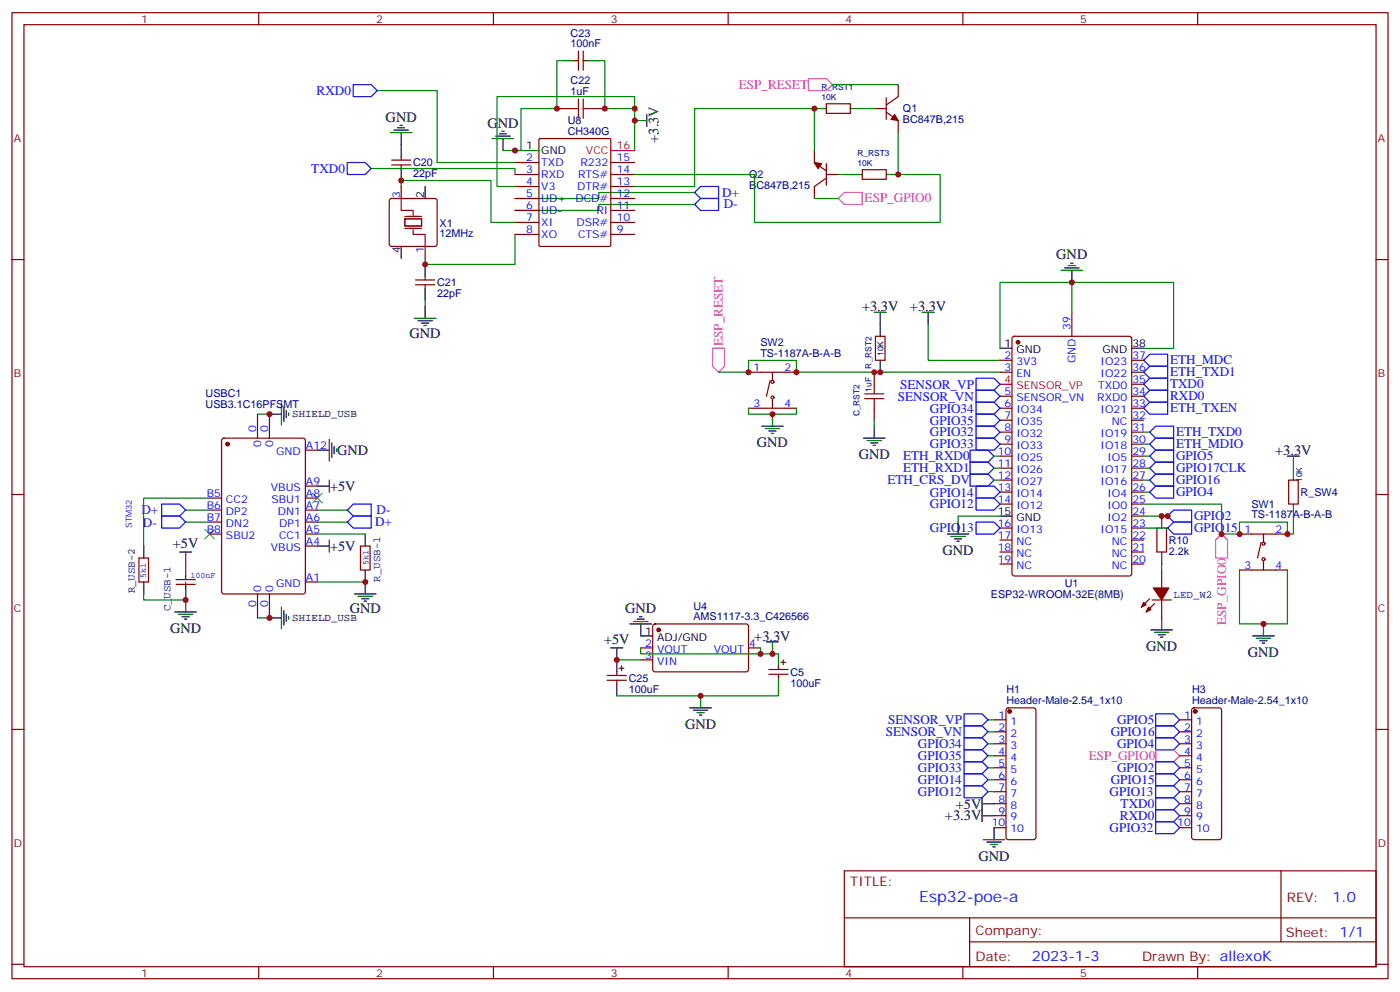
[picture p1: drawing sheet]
<svg xmlns="http://www.w3.org/2000/svg" width="412mm" height="292mm" viewBox="0 0 412 292" stroke-linecap="round" stroke-linejoin="round" font-family="sans-serif">
<g fill="none" stroke="#870000" stroke-width=".35">
<path d="M3.5 3.7h405.4v284.4h-405.4zM7.1 7.3h398.2v277.3h-398.2zM76.2 3.7v3.6M145.3 3.7v3.6M169.3 17.9h1.1M170.4 15v5.7M171.8 15v5.7M171.8 17.9h1.1M214.5 3.7v3.6M283.6 3.7v3.6M352.8 3.7v3.6M164 32h3.6"/>
<path d="M174.6 32h3.6M243.4 30.6h7.1v2.8h-7.1zM257.5 32h3.6M261.1 33l3.5 2.5v3.5M261.1 28.8v6.3M264.6 24.9v3.5l-3.5 2.5M114.9 58.6l.5-.2h12.7l.5 .2 .2 .5v12.7l-.3 .5-.4 .2h-12.7l-.5-.2-.2-.5v-12.7zM115.4 48.5h5.6M115.4 47.1h5.6M118.2 46.1v1M118.2 48.5v1.1M118.2 54.9v3.5"/>
<path d="M151.7 47.8h7M151.7 51.4h7M151.7 54.9h7M151.7 58.4h7M158.8 41l.3-.2h20.5l.3 .2v31.2l-.2 .3h-20.6l-.3-.2zM179.9 47.8h7.1M179.9 51.4h7.1M179.9 54.9h7.1M179.9 58.4h7.1M239.9 44.3v3.5l3.5 2.5M243.4 51.4h3.5M243.4 52.4l-3.5 2.5v3.5"/>
<path d="M243.4 48.2v6.3M254 50h7.1v2.8h-7.1zM3.5 76.4h3.6M125.2 72.5v3.6M151.7 61.9h7M151.7 65.5h7M151.7 69h7M179.9 61.9h7.1M179.9 65.5h7.1M179.9 69h7.1M405.3 76.4h3.6M122.4 83.8h5.7"/>
<path d="M122.4 82.4h5.7M125.2 81.4v1M125.2 83.8v1.1M257.9 99h2.8v7h-2.8zM298.3 99.2l.5-.2h33.9l.6 .4 .1 69.4-.5 .7h-34.1l-.6-.4-.1-69.4zM315.7 91.9v7.1M220.5 109.6h14.1M226.8 112l-1 4.6M227.5 109.6v2.4M227.5 117.7v2.5M257.5 109.6v3.5M294.6 106h3.5"/>
<path d="M294.6 109.6h3.5M294.6 116.6h3.5M333.4 106h3.5M333.4 109.6h3.5M333.4 113.1h3.5M333.4 116.6h3.5M65.5 129.2l.5-.2h23.3l.6 .4 .1 44.7-.5 .7h-23.5l-.7-.4v-44.7zM75.8 121.9v7.1M79.4 121.9v7.1M90 132.5h3.5M220.5 120.2h14.1M257.5 120.2v3.5"/>
<path d="M294.6 120.2h3.5M294.6 123.7h3.5M294.6 127.2h3.5M294.6 130.7h3.5M294.6 134.3h3.5M294.6 137.8h3.5M333.4 120.2h3.5M333.4 123.7h3.5M333.4 127.2h3.5M333.4 130.7h3.5M333.4 134.3h3.5M333.4 137.8h3.5"/>
<path d="M3.5 145.6h3.6M61.7 146.6h3.6M61.7 150.1h3.6M61.7 153.7h3.6M61.7 157.2h3.6M90 146.6h3.5M90 150.1h3.5M90 153.7h3.5M90 157.2h3.5M90 143.1h3.5M294.6 141.3h3.5M294.6 144.9h3.5"/>
<path d="M294.6 148.4h3.5M294.6 155.4h3.5M294.6 159h3.5M333.4 141.3h3.5M333.4 144.9h3.5M333.4 148.4h3.5M333.4 151.9h3.5M333.4 155.4h3.5M333.4 159h3.5M340.8 155.4h2.8v7.1h-2.8zM365.1 157.2h14.1M371.5 159.7l-1.1 4.6"/>
<path d="M372.2 157.2v2.5M379.6 141.3h2.8v7.1h-2.8zM405.3 145.6h3.6M40.9 164.3h2.8v7h-2.8zM51.9 172h5.6M51.9 170.6h5.6M54.7 169.5v1.1M54.7 172v1.1M75.8 174.8v7.1M79.4 174.8v7.1M90 171.3h3.5M90 160.7h3.5"/>
<path d="M106.2 160.7h2.8v7.1h-2.8zM294.6 162.5h3.5M294.6 166h3.5M333.4 162.5h3.5M333.4 166h3.5M338.7 176.2l-2.5 2.5M339.4 176.6h5.6M340.1 177.7l-2.5 2.4M342.2 167.8v5.3M342.2 176.6v5.3M365.1 167.8h14.1M372.2 165.3v2.5"/>
<path d="M178.9 198.8h5.6M181.7 197.8v1M182.4 196.7h1.4M183.1 196v1.4M188.7 190.7h3.6M188.7 194.2h3.6M192.5 183.9l.5-.2h27.1l.4 .7-.1 12.9-.6 .5-27.1-.1-.4-.6v-12.7zM220.5 190.7h3.5M226.5 197.1h5.6M226.5 198.5h5.6M229.3 196v1.1M229.3 198.5v1"/>
<path d="M230 194.9h1.4M230.7 194.2v1.5M3.5 214.7h3.6M178.9 200.2h5.6M181.7 200.2v1.1M292.8 211.9h3.5M292.8 215.4h3.5M292.8 218.9h3.5M296.6 208.6l.4-.2h7.4l.7 .4 .1 37.7-.3 .4-.5 .3h-7.4l-.5-.3-.2-.4v-37.4zM347.5 211.9h3.5M347.5 215.4h3.5M347.5 218.9h3.5"/>
<path d="M351.2 208.6l.5-.2h7.4l.7 .4v37.7l-.2 .4-.5 .3h-7.4l-.5-.3-.2-.4v-37.4zM405.3 214.7h3.6M292.8 222.5h3.5M292.8 226h3.5M292.8 229.5h3.5M292.8 233h3.5M292.8 236.6h3.5M347.5 222.5h3.5M347.5 226h3.5M347.5 229.5h3.5M347.5 233h3.5M347.5 236.6h3.5"/>
<path d="M248.7 256.3h156.6v28.3h-156.6zM292.8 240.1h3.5M292.8 243.6h3.5M347.5 240.1h3.5M347.5 243.6h3.5M377.3 256.4v20.8M248.7 270.2h156.5M285.6 277.2h119.6M285.6 270.2v14.1M3.5 283.8h3.6M76.2 284.6v3.5M145.3 284.6v3.5"/>
<path d="M214.5 284.6v3.5M283.6 284.6v3.5M352.8 284.6v3.5M405.3 283.8h3.6"/>
<circle cx="227.5" cy="112.4" r=".44"/>
<circle cx="227.5" cy="117" r=".44"/>
<circle cx="372.2" cy="160" r=".44"/>
<circle cx="372.2" cy="164.6" r=".44"/>
</g>
<g fill="none" stroke="#000" stroke-width=".35">
<path d="M165.8 17.9h3.5M172.9 17.9h3.5M115 39h6.4M116.1 38.3h4.2M117.1 37.6h2.1M117.8 36.9h.7M118.2 39v7.1M147.1 39.4h2.1M147.8 38.7h.7M187 35.5h3.5M190.5 33.7v3.6M239.9 32h3.5"/>
<path d="M250.5 32h3.5M118.2 49.6v3.5M125.2 54.9v3.5M145 40.8h6.3M146 40.1h4.3M148.2 40.8v3.5M151.7 44.3h7M250.5 51.4h3.5M261.1 51.4h3.5M118.2 72.5v3.6M125.2 77.8v3.6M312.6 79.6h6.3"/>
<path d="M313.6 78.9h4.3M314.7 78.2h2.1M315.4 77.5h.7M315.7 79.6v3.5M122.1 93.7h6.3M123.1 94.4h4.3M124.2 95.1h2.1M124.9 95.8h.7M125.2 84.9v3.5M125.2 90.2v3.5M257.5 91.9h3.6M259.3 91.9v7.1"/>
<path d="M271.6 91.9h3.6M273.4 91.9v3.6M82.9 118.7v6.4M83.6 119.8v4.2M259.3 106v3.6M294.6 102.5h3.5M333.4 102.5h3.5M79.4 121.9h3.5M84.3 120.9v2.1M85 121.6v.7M93.5 132.5h3.5M97 129.3v6.4"/>
<path d="M97.7 130.4v4.2M98.4 131.4v2.2M99.1 132.2v.7M224.4 125.4h6.3M225.4 126.2h4.3M226.5 126.9h2.1M227.2 127.6h.7M227.5 121.9v3.5M254.4 129h6.3M255.4 129.7h4.2M256.5 130.4h2.1M257.2 131.1h.7"/>
<path d="M257.5 125.4v3.6M379.2 134.3h3.6M381 134.3v7M93.5 143.1h3.5M97 141.3v3.6M97 159v3.5M107.6 157.2v3.5M279 157.2h6.4M280.1 157.9h4.2M281.2 158.6h2.1M281.9 159.3h.7M282.2 153.7v3.5"/>
<path d="M294.6 151.9h3.5M342.2 151.9v3.5M381 148.4v3.5M42.3 160.7v3.6M42.3 171.3v3.5M52.9 162.5h3.5M54.7 162.5v7M54.7 173.1v7M82.9 178.7v6.4M83.6 179.8v4.2M93.5 160.7h3.5M104.4 174.8h6.4"/>
<path d="M105.5 175.5h4.2M106.5 176.2h2.2M107.2 177h.7M107.6 167.8v7M342.2 162.5v3.5M51.5 180.1h6.4M52.6 180.8h4.2M53.6 181.5h2.1M54.3 182.2h.7M79.4 181.9h3.5M84.3 180.8v2.2M85 181.5v.7"/>
<path d="M179.9 190.7h3.5M181.7 190.7v7.1M185.6 183.7h6.3M186.6 183h4.3M187.7 182.2h2.1M188.4 181.5h.7M188.7 183.7v3.5h3.6M225.8 188.9h3.5M227.5 188.9v3.6M229.3 192.5v3.5M229.3 199.5v3.6M339 185.4h6.4"/>
<path d="M340.1 186.1h4.2M341.1 186.8h2.2M341.8 187.5h.7M342.2 181.9v3.5M369 187.2h6.4M370.1 187.9h4.2M371.1 188.6h2.1M371.8 189.3h.7M372.2 183.7v3.5M181.7 201.3v3.5M203.2 208.4h6.3M204.3 209.1h4.2"/>
<path d="M205.3 209.8h2.1M206 210.5h.7M206.4 204.8v3.6M289.3 234.8v7.1M289.3 236.6h3.5M289.3 240.1h3.5M289.6 247.2h6.4M290.7 247.9h4.2M291.7 248.6h2.2M292.5 249.3h.7M292.8 243.6v3.6"/>
</g>
<path d="M179.9 44.3h7.1M294.6 113.1h3.5" fill="none" stroke="#f00" stroke-width=".35"/>
<g fill="#870000" stroke="#870000" stroke-width=".35">
<path d="M263.5 33.7l1.1 1.8-2.1-.4z"/>
<path d="M239.9 47.8l2.1 .4-1.1 1.4z"/>
<path d="M338.3 178.7l.7 .7-1.4 .7z"/>
<path d="M336.9 177.3l.7 .7-1.4 .7z"/>
<path d="M339.7 173.1h4.6l-2.1 3.5z"/>
<circle cx="299.9" cy="100.8" r=".53"/>
<circle cx="67" cy="130.7" r=".53"/>
<circle cx="194" cy="185.4" r=".53"/>
<circle cx="352.1" cy="209.4" r=".53"/>
<circle cx="297.4" cy="209.4" r=".53"/>
</g>
<g fill="none" stroke="#008700" stroke-width=".35">
<path d="M165.8 17.9h-1.8v14.1h-10.5v12.3h-5.3M176.4 17.9h1.8v14.1h8.8v12.3M111.1 26.7h17.7v21.1h22.9M187 32v-3.6h-40.6v26.5h5.3M245.2 24.9h19.4M254 32h3.5M264.6 39v12.4h12.3v14.1h-54.7v-14.1h-35.2M109.4 49.6h42.3v1.8M118.2 54.9v-1.8h26.4v12.4h7.1M204.6 56.7h-28.2v1.7h-24.7M239.9 44.3v-12.3h-35.3v22.9h-17.6M239.9 58.4h7"/>
<path d="M246.9 51.4h3.6M151.7 69v8.8h-26.5v-1.7M204.6 60.2h-28.2v1.7h-24.7M125.2 88.4v1.8M273.4 95.5v10.5h21.2M315.7 83.1v8.8M211.7 109.6h8.8v-3.6h14.1v3.6h60M294.6 102.5v-19.4h51.1v19.4h-8.8M75.8 121.9h3.6M220.5 120.2v1.7h14.1v-1.7M257.5 123.7v1.7M292.8 137.8h1.8"/>
<path d="M292.8 134.3h1.8M336.9 137.8h1.8M336.9 127.2h1.8M336.9 134.3h1.8M336.9 130.7h1.8M54.7 150.1h7M54.7 153.7h7M61.7 146.6h-19.4v14.1M93.5 150.1h8.8M93.5 153.7h8.8M93.5 157.2h14.1M292.8 141.3h1.8"/>
<path d="M294.6 151.9h-12.4v1.8M336.9 148.4h22.9v8.8h5.3v-3.5h14.1v3.5h1.8v-5.3M336.9 141.3h1.8M336.9 151.9h7.1M336.9 144.9h1.8M336.9 155.4h7.1M54.7 171.3v5.3h-12.4v-1.8M93.5 171.3h14.1M342.2 166v1.8M365.1 167.8v15.9h14.1v-15.9M75.8 181.9h3.6M181.7 194.2h7"/>
<path d="M188.7 190.7v1.8h35.3M224 190.7v1.8h5.3M229.3 203.1v1.7h-47.6M291 211.9h1.8M291 215.4h1.8M291 218.9h1.8M291 222.5h1.8M291 226h1.8M291 229.5h1.8M291 233h1.8"/>
</g>
<g fill="none" stroke="#00f" stroke-width=".35">
<path d="M104.1 24.9h5.3l1.7 1.8-1.7 1.7h-5.3zM102.3 47.8h5.3l1.8 1.8-1.8 1.8h-5.3zM204.6 56.7l1.8-1.8h5.3v3.5h-5.3zM204.6 60.2l1.8-1.8h5.3v3.5h-5.3zM287.5 111.3h5.3l1.8 1.8-1.8 1.8h-5.3zM287.5 114.9h5.3l1.8 1.7-1.8 1.8h-5.3zM287.5 118.4h5.3l1.8 1.8-1.8 1.7h-5.3zM336.9 116.6l1.8-1.7h5.3v3.5h-5.3zM336.9 113.1l1.8-1.8h5.3v3.6h-5.3zM336.9 106l1.8-1.7h5.3v3.5h-5.3zM338.7 107.8h5.3v3.5h-5.3l-1.8-1.7zM338.7 118.4h5.3v3.5h-5.3l-1.8-1.7z"/>
<path d="M285.8 136h5.2l1.8 1.8-1.8 1.8h-5.2zM285.8 132.5h5.2l1.8 1.8-1.8 1.7h-5.2zM285.8 139.6h5.2l1.8 1.7-1.8 1.8h-5.2zM287.5 121.9h5.3l1.8 1.8-1.8 1.7h-5.3zM287.5 125.4h5.3l1.8 1.8-1.8 1.8h-5.3zM287.5 129h5.3l1.8 1.7-1.8 1.8h-5.3zM338.7 137.8l1.7-1.8h5.3v3.6h-5.3zM338.7 127.2l1.7-1.8h5.3v3.6h-5.3zM338.7 130.7l1.7-1.7h5.3v3.5h-5.3zM338.7 134.3l1.7-1.8h5.3v3.5h-5.3zM47.6 148.4h5.3l1.8 1.7-1.8 1.8h-5.3zM47.6 151.9h5.3l1.8 1.8-1.8 1.7h-5.3z"/>
<path d="M102.3 153.7l1.8-1.8h5.3v3.5h-5.3zM102.3 150.1l1.8-1.7h5.3v3.5h-5.3zM287.5 143.1h5.3l1.8 1.8-1.8 1.7h-5.3zM287.5 146.6h5.3l1.8 1.8-1.8 1.7h-5.3zM287.5 153.7h5.3l1.8 1.7-1.8 1.8h-5.3zM338.7 141.3l1.7-1.7h5.3v3.5h-5.3zM338.7 144.9l1.7-1.8h5.3v3.5h-5.3zM344 155.4l1.7-1.7h5.3v3.5h-5.3zM345.7 150.1h5.3v3.6h-5.3l-1.7-1.8zM284 217.2h5.3l1.7 1.7-1.7 1.8h-5.3zM284 213.6h5.3l1.7 1.8-1.7 1.8h-5.3zM284 210.1h5.3l1.7 1.8-1.7 1.7h-5.3z"/>
<path d="M340.4 210.1h5.3l1.8 1.8-1.8 1.7h-5.3zM340.4 213.6h5.3l1.8 1.8-1.8 1.8h-5.3zM340.4 217.2h5.3l1.8 1.7-1.8 1.8h-5.3zM284 231.3h5.3l1.7 1.7-1.7 1.8h-5.3zM284 227.8h5.3l1.7 1.7-1.7 1.8h-5.3zM284 224.2h5.3l1.7 1.8-1.7 1.8h-5.3zM284 220.7h5.3l1.7 1.8-1.7 1.7h-5.3zM340.4 224.2h5.3l1.8 1.8-1.8 1.8h-5.3zM340.4 227.8h5.3l1.8 1.7-1.8 1.8h-5.3zM340.4 231.3h5.3l1.8 1.7-1.8 1.8h-5.3zM340.4 234.8h5.3l1.8 1.8-1.8 1.7h-5.3zM340.4 238.3h5.3l1.8 1.8-1.8 1.8h-5.3z"/>
<path d="M340.4 241.9h5.3l1.8 1.7-1.8 1.8h-5.3z"/>
</g>
<path d="M167.6 32h2.8M170.4 29.1v5.7M171.8 29.1v5.7M171.8 32h2.8M254.7 115.9h5.6M254.7 117.3h5.6M257.5 113.1v2.8M257.5 117.3v2.9" fill="none" stroke="#a10000" stroke-width=".35"/>
<path d="M118.2 58.4v3.5h3.5v1.5M119.2 64.4h5v2.1h-5zM119.2 67.2h5M119.2 63.7h5M121.7 67.6v1.4h3.5v3.5" fill="none" stroke="#870012" stroke-width=".35"/>
<path d="M60.3 155.8l2.8 2.8M63.1 155.8l-2.8 2.8M92.1 145.2l2.8 2.8M94.9 145.2l-2.8 2.8" fill="none" stroke="#3c3" stroke-width=".35"/>
<path d="M238.1 23.1h5.3l1.8 1.8-1.8 1.8h-5.3zM246.9 58.4l1.8-1.7h5.3v3.5h-5.3zM209.9 102.5h3.5v5.3l-1.7 1.8-1.8-1.8zM359.8 157.2l1.8 1.8v5.3h-3.5v-5.3zM340.4 220.7h5.3l1.8 1.8-1.8 1.7h-5.3z" fill="none" stroke="#c0f" stroke-width=".35"/>
<g fill="#c00">
<circle cx="187" cy="35.5" r=".88"/>
<circle cx="118.2" cy="53.1" r=".88"/>
<circle cx="164" cy="32" r=".88"/>
<circle cx="151.7" cy="44.3" r=".88"/>
<circle cx="187" cy="32" r=".88"/>
<circle cx="125.2" cy="77.8" r=".88"/>
<circle cx="315.7" cy="83.1" r=".88"/>
<circle cx="54.7" cy="176.6" r=".88"/>
<circle cx="79.4" cy="121.9" r=".88"/>
<circle cx="79.4" cy="181.9" r=".88"/>
<circle cx="257.5" cy="109.6" r=".88"/>
<circle cx="178.2" cy="32" r=".88"/>
<circle cx="107.6" cy="171.3" r=".88"/>
<circle cx="259.3" cy="109.6" r=".88"/>
<circle cx="206.4" cy="204.8" r=".88"/>
<circle cx="224" cy="192.5" r=".88"/>
<circle cx="227.5" cy="192.5" r=".88"/>
<circle cx="181.7" cy="194.2" r=".88"/>
<circle cx="359.8" cy="157.2" r=".88"/>
<circle cx="264.6" cy="51.4" r=".88"/>
<circle cx="239.9" cy="32" r=".88"/>
<circle cx="342.2" cy="151.9" r=".88"/>
<circle cx="227.5" cy="121.9" r=".88"/>
<circle cx="234.6" cy="109.6" r=".88"/>
<circle cx="220.5" cy="109.6" r=".88"/>
<circle cx="372.2" cy="183.7" r=".88"/>
<circle cx="379.2" cy="157.2" r=".88"/>
<circle cx="365.1" cy="157.2" r=".88"/>
<circle cx="344" cy="151.9" r=".88"/>
</g>
<text font-size="4.6" fill="#00f" x="270.8" y="265.4">Esp32-poe-a</text>
<g font-size="4.2">
<text x="113.6" y="36">GND</text>
<text x="143.6" y="37.8">GND</text>
<text x="194" y="42" transform="rotate(-90 194 42)">+3.3V</text>
<text x="311.1" y="76.3">GND</text>
<text x="253.9" y="91.6">+3.3V</text>
<text x="268" y="91.6">+3.3V</text>
<text x="120.6" y="99.4">GND</text>
<text x="223" y="131.6">GND</text>
<text x="99.3" y="133.9">GND</text>
<text x="252.9" y="135.1">GND</text>
<text x="375.6" y="133.9">+3.3V</text>
<text x="97.2" y="144.5">+5V</text>
<text x="50.9" y="161.3">+5V</text>
<text x="97.2" y="162.1">+5V</text>
<text x="277.6" y="163.4">GND</text>
<text x="103" y="180.6">GND</text>
<text x="184.1" y="180.3">GND</text>
<text x="50.1" y="186.3">GND</text>
<text x="177.9" y="189.5">+5V</text>
<text x="222.2" y="188.6">+3.3V</text>
<text x="337.6" y="191.6">GND</text>
<text x="367.6" y="193.4">GND</text>
<text x="201.8" y="214.5">GND</text>
<text x="281.6" y="238">+5V</text>
<text x="278.4" y="241.5">+3.3V</text>
<text x="288.2" y="253.3">GND</text>
</g>
<g font-size="4.2" fill="#00f">
<text x="392.5" y="265.6">1.0</text>
<text x="304" y="283">2023-1-3</text>
</g>
<g font-size="3.9" fill="#00f">
<text x="93.3" y="28">RXD0</text>
<text x="91.7" y="51">TXD0</text>
<text x="212.8" y="57.9">D+</text>
<text x="213.2" y="61.3">D-</text>
<text x="344.7" y="107.2">ETH_MDC</text>
<text x="344.7" y="110.7">ETH_TXD1</text>
<text x="264.5" y="117.9">SENSOR_VN</text>
<text x="265.2" y="114.4">SENSOR_VP</text>
<text x="344.7" y="117.8">RXD0</text>
<text x="344.7" y="114.3">TXD0</text>
<text x="273.9" y="121.4">GPIO34</text>
<text x="273.9" y="125">GPIO35</text>
<text x="344.7" y="121.3">ETH_TXEN</text>
<text x="273.9" y="128.5">GPIO32</text>
<text x="346.4" y="128.5">ETH_TXD0</text>
<text x="346.4" y="131.9">ETH_MDIO</text>
<text x="266" y="135.5">ETH_RXD0</text>
<text x="273.9" y="132">GPIO33</text>
<text x="346.4" y="135.5">GPIO5</text>
<text x="261.4" y="142.6">ETH_CRS_DV</text>
<text x="266" y="139.1">ETH_RXD1</text>
<text x="346.4" y="138.9">GPIO17CLK</text>
<text x="346.4" y="142.5">GPIO16</text>
<text x="273.9" y="146.1">GPIO14</text>
<text x="273.9" y="149.7">GPIO12</text>
<text x="346.4" y="146">GPIO4</text>
<text x="41.7" y="151.4">D+</text>
<text x="42.1" y="155">D-</text>
<text x="110.5" y="154.9">D+</text>
<text x="110.9" y="151.4">D-</text>
<text x="351.7" y="153.1">GPIO2</text>
<text x="273.9" y="156.7">GPIO13</text>
<text x="351.7" y="156.6">GPIO15</text>
<text x="261.6" y="213.1">SENSOR_VP</text>
<text x="329.1" y="213.2">GPIO5</text>
<text x="261" y="216.7">SENSOR_VN</text>
<text x="270.4" y="220.2">GPIO34</text>
<text x="327.2" y="216.7">GPIO16</text>
<text x="329.1" y="220.2">GPIO4</text>
<text x="270.4" y="227.3">GPIO33</text>
<text x="270.4" y="223.7">GPIO35</text>
<text x="329.1" y="227.3">GPIO2</text>
<text x="270.4" y="230.8">GPIO14</text>
<text x="327.2" y="230.8">GPIO15</text>
<text x="270.4" y="234.3">GPIO12</text>
<text x="326.8" y="234.3">GPIO13</text>
<text x="330.1" y="237.9">TXD0</text>
<text x="326.8" y="244.9">GPIO32</text>
<text x="329.9" y="241.4">RXD0</text>
</g>
<g font-size="3.9" fill="#c0f">
<text x="217.6" y="26.1">ESP_RESET</text>
<text x="254.7" y="59.5">ESP_GPIO0</text>
<text x="213" y="101.9" transform="rotate(-90 213 101.9)">ESP_RESET</text>
<text x="361.2" y="184" transform="rotate(-90 361.2 184)">ESP_GPIO0</text>
<text x="320.7" y="223.8">ESP_GPIO0</text>
</g>
<g font-size="3.9" fill="#800">
<text x="250.5" y="260.9">TITLE:</text>
<text x="379.1" y="265.6">REV:</text>
<text x="287.4" y="275.1">Company:</text>
<text x="378.7" y="275.7">Sheet: 1/1</text>
<text x="287.4" y="282.8">Date:</text>
<text x="336.4" y="282.9">Drawn By: allexoK</text>
</g>
<g font-size="3.2" fill="#800">
<text x="41.6" y="6.7">1</text>
<text x="110.8" y="6.7">2</text>
<text x="179.9" y="6.7">3</text>
<text x="249.1" y="6.7">4</text>
<text x="318.2" y="6.7">5</text>
<text x="4.1" y="41.8">A</text>
<text x="405.9" y="41.8">A</text>
<text x="4.1" y="111">B</text>
<text x="405.9" y="111">B</text>
<text x="4.1" y="180.1">C</text>
<text x="405.9" y="180.1">C</text>
<text x="4.1" y="249.3">D</text>
<text x="405.9" y="249.3">D</text>
<text x="41.6" y="287.5">1</text>
<text x="110.8" y="287.5">2</text>
<text x="179.9" y="287.5">3</text>
<text x="249.1" y="287.5">4</text>
<text x="318.2" y="287.5">5</text>
</g>
<g font-size="3.2" fill="#000080">
<text x="168.1" y="10.8">C23</text>
<text x="168.1" y="14">100nF</text>
<text x="168.1" y="28.1">1uF</text>
<text x="168.1" y="24.8">C22</text>
<text x="266" y="33.1">Q1</text>
<text x="167.2" y="39.7">CH340G</text>
<text x="167.2" y="36.4">U8</text>
<text x="266" y="36.3">BC847B,215</text>
<text x="121.7" y="52.2">22pF</text>
<text x="121.7" y="49">C20</text>
<text x="220.7" y="52.5">Q2</text>
<text x="220.7" y="55.7">BC847B,215</text>
<text x="129.5" y="69.9">12MHz</text>
<text x="129.5" y="66.7">X1</text>
<text x="128.8" y="87.4">22pF</text>
<text x="128.8" y="84.3">C21</text>
<text x="224" y="101.8">SW2</text>
<text x="224" y="105">TS-1187A-B-A-B</text>
<text x="60.6" y="116.9">USBC1</text>
<text x="60.6" y="120.2">USB3.1C16PFSMT</text>
<text x="368.6" y="149.4">SW1</text>
<text x="383.1" y="146">R_SW4</text>
<text x="368.6" y="152.6">TS-1187A-B-A-B</text>
<text x="344.3" y="160.1">R10</text>
<text x="344.3" y="163.3">2.2k</text>
<text x="112" y="171.2" transform="rotate(-90 112 171.2)">R_USB-1</text>
<text x="313.6" y="172.8">U1</text>
<text x="39.7" y="174.7" transform="rotate(-90 39.7 174.7)">R_USB-2</text>
<text x="50.3" y="180" transform="rotate(-90 50.3 180)">C_USB-1</text>
<text x="204.3" y="179.4">U4</text>
<text x="291.9" y="176">ESP32-WROOM-32E(8MB)</text>
<text x="345.7" y="176">LED_W2</text>
<text x="204.3" y="182.6">AMS1117-3.3_C426566</text>
<text x="185.2" y="203.9">100uF</text>
<text x="185.2" y="200.7">C25</text>
<text x="232.8" y="202.1">100uF</text>
<text x="232.8" y="198.9">C5</text>
<text x="296.5" y="204">H1</text>
<text x="351.1" y="204">H3</text>
<text x="296.5" y="207.2">Header-Male-2.54_1x10</text>
<text x="351.1" y="207.2">Header-Male-2.54_1x10</text>
</g>
<g font-size="3.2">
<text x="155" y="44">1</text>
<text x="159.5" y="45.4">GND</text>
<text x="124.9" y="58.4" transform="rotate(-90 124.9 58.4)">2</text>
<text x="117.8" y="74.5" transform="rotate(-90 117.8 74.5)">4</text>
<text x="295.9" y="102.2">1</text>
<text x="299.4" y="103.9">GND</text>
<text x="324.8" y="103.9">GND</text>
<text x="333.6" y="102.2">38</text>
<text x="86.1" y="122.8">SHIELD_USB</text>
<text x="293.9" y="151.6">15</text>
<text x="299.4" y="153.3">GND</text>
<text x="86.1" y="182.8">SHIELD_USB</text>
<text x="190.1" y="186.8">1</text>
<text x="193.6" y="188.6">ADJ/GND</text>
</g>
<g font-size="3.2" fill="#00f">
<text x="155" y="47.5">2</text>
<text x="181.7" y="47.5">15</text>
<text x="155" y="51">3</text>
<text x="159.5" y="48.9">TXD</text>
<text x="159.5" y="52.4">RXD</text>
<text x="170.3" y="52.4">RTS#</text>
<text x="171" y="48.9">R232</text>
<text x="181.7" y="51">14</text>
<text x="117.8" y="58.4" transform="rotate(-90 117.8 58.4)">3</text>
<text x="155" y="54.5">4</text>
<text x="155" y="58.1">5</text>
<text x="159.5" y="56">V3</text>
<text x="159.5" y="59.5">UD+</text>
<text x="169.5" y="59.5">DCD#</text>
<text x="170" y="56">DTR#</text>
<text x="181.7" y="58.1">12</text>
<text x="181.7" y="54.5">13</text>
<text x="155" y="61.6">6</text>
<text x="155" y="65.1">7</text>
<text x="159.5" y="63">UD-</text>
<text x="175.7" y="63">RI</text>
<text x="181.7" y="65.1">10</text>
<text x="181.7" y="61.6">11</text>
<text x="155" y="68.7">8</text>
<text x="159.5" y="66.5">XI</text>
<text x="159.5" y="70.1">XO</text>
<text x="169.8" y="66.5">DSR#</text>
<text x="170.3" y="70.1">CTS#</text>
<text x="181.7" y="68.7">9</text>
<text x="124.9" y="74.5" transform="rotate(-90 124.9 74.5)">1</text>
<text x="315.4" y="97.2" transform="rotate(-90 315.4 97.2)">39</text>
<text x="295.9" y="105.7">2</text>
<text x="299.4" y="107.5">3V3</text>
<text x="316.8" y="107" transform="rotate(-90 316.8 107)">GND</text>
<text x="324.2" y="107.5">IO23</text>
<text x="333.6" y="105.7">37</text>
<text x="222" y="109.2">1</text>
<text x="231.1" y="109.2">2</text>
<text x="295.9" y="109.2">3</text>
<text x="299.4" y="111">EN</text>
<text x="324.2" y="111">IO22</text>
<text x="333.6" y="109.2">36</text>
<text x="333.6" y="112.7">35</text>
<text x="222" y="119.8">3</text>
<text x="231.1" y="119.8">4</text>
<text x="295.9" y="119.8">6</text>
<text x="295.9" y="116.3">5</text>
<text x="299.4" y="118">SENSOR_VN</text>
<text x="323.2" y="118">RXD0</text>
<text x="323.5" y="114.5">TXD0</text>
<text x="333.6" y="116.3">34</text>
<text x="333.6" y="119.8">33</text>
<text x="295.9" y="123.3">7</text>
<text x="299.4" y="125.1">IO35</text>
<text x="299.4" y="121.6">IO34</text>
<text x="324.2" y="121.6">IO21</text>
<text x="327.5" y="125.1">NC</text>
<text x="333.6" y="123.3">32</text>
<text x="75.5" y="127.2" transform="rotate(-90 75.5 127.2)">0</text>
<text x="76.9" y="131.7" transform="rotate(-90 76.9 131.7)">0</text>
<text x="79" y="127.2" transform="rotate(-90 79 127.2)">0</text>
<text x="80.4" y="131.7" transform="rotate(-90 80.4 131.7)">0</text>
<text x="295.9" y="130.4">9</text>
<text x="295.9" y="126.9">8</text>
<text x="299.4" y="128.6">IO32</text>
<text x="324.2" y="128.6">IO19</text>
<text x="333.6" y="126.9">31</text>
<text x="333.6" y="130.4">30</text>
<text x="81.4" y="133.9">GND</text>
<text x="90.1" y="132.2">A12</text>
<text x="293.9" y="137.4">11</text>
<text x="293.9" y="133.9">10</text>
<text x="299.4" y="135.7">IO25</text>
<text x="299.4" y="132.2">IO33</text>
<text x="324.2" y="132.2">IO18</text>
<text x="326.2" y="135.7">IO5</text>
<text x="333.6" y="133.9">29</text>
<text x="333.6" y="137.4">28</text>
<text x="90.1" y="142.7">A9</text>
<text x="293.9" y="141">12</text>
<text x="299.4" y="142.7">IO27</text>
<text x="299.4" y="139.2">IO26</text>
<text x="324.2" y="139.2">IO17</text>
<text x="324.2" y="142.7">IO16</text>
<text x="333.6" y="141">27</text>
<text x="60.9" y="146.3">B5</text>
<text x="60.9" y="149.8">B6</text>
<text x="66.6" y="148">CC2</text>
<text x="79.8" y="144.5">VBUS</text>
<text x="80" y="148">SBU1</text>
<text x="90.1" y="149.8">A7</text>
<text x="90.1" y="146.3">A8</text>
<text x="293.9" y="148">14</text>
<text x="293.9" y="144.5">13</text>
<text x="299.4" y="149.8">IO12</text>
<text x="299.4" y="146.3">IO14</text>
<text x="326.2" y="146.3">IO4</text>
<text x="326.2" y="149.8">IO0</text>
<text x="333.6" y="144.5">26</text>
<text x="333.6" y="148">25</text>
<text x="60.9" y="153.3">B7</text>
<text x="66.6" y="151.6">DP2</text>
<text x="66.6" y="155.1">DN2</text>
<text x="81.8" y="151.6">DN1</text>
<text x="82.3" y="155.1">DP1</text>
<text x="90.1" y="153.3">A6</text>
<text x="293.9" y="155.1">16</text>
<text x="326.2" y="153.3">IO2</text>
<text x="333.6" y="151.6">24</text>
<text x="333.6" y="155.1">23</text>
<text x="60.9" y="156.8">B8</text>
<text x="66.6" y="158.6">SBU2</text>
<text x="82.2" y="158.6">CC1</text>
<text x="90.1" y="160.4">A4</text>
<text x="90.1" y="156.8">A5</text>
<text x="293.9" y="158.6">17</text>
<text x="299.4" y="160.4">NC</text>
<text x="299.4" y="156.8">IO13</text>
<text x="324.2" y="156.8">IO15</text>
<text x="327.5" y="160.4">NC</text>
<text x="333.6" y="158.6">22</text>
<text x="366.6" y="156.8">1</text>
<text x="375.7" y="156.8">2</text>
<text x="79.8" y="162.1">VBUS</text>
<text x="293.9" y="165.7">19</text>
<text x="293.9" y="162.1">18</text>
<text x="299.4" y="167.4">NC</text>
<text x="299.4" y="163.9">NC</text>
<text x="327.5" y="163.9">NC</text>
<text x="327.5" y="167.4">NC</text>
<text x="333.6" y="162.1">21</text>
<text x="333.6" y="165.7">20</text>
<text x="366.6" y="167.4">3</text>
<text x="375.7" y="167.4">4</text>
<text x="81.4" y="172.7">GND</text>
<text x="90.1" y="171">A1</text>
<text x="75.5" y="178.6" transform="rotate(-90 75.5 178.6)">0</text>
<text x="76.9" y="174.1" transform="rotate(-90 76.9 174.1)">0</text>
<text x="79" y="178.6" transform="rotate(-90 79 178.6)">0</text>
<text x="80.4" y="174.1" transform="rotate(-90 80.4 174.1)">0</text>
<text x="190.1" y="190.4">2</text>
<text x="220.7" y="190.4">4</text>
<text x="190.1" y="193.9">3</text>
<text x="193.6" y="192.1">VOUT</text>
<text x="193.6" y="195.7">VIN</text>
<text x="210.2" y="192.1">VOUT</text>
<text x="294.1" y="211.5">1</text>
<text x="294.1" y="215.1">2</text>
<text x="297.6" y="213.3">1</text>
<text x="348.8" y="211.5">1</text>
<text x="348.8" y="215.1">2</text>
<text x="352.3" y="213.3">1</text>
<text x="294.1" y="218.6">3</text>
<text x="297.6" y="216.8">2</text>
<text x="297.6" y="220.3">3</text>
<text x="348.8" y="218.6">3</text>
<text x="352.3" y="216.8">2</text>
<text x="352.3" y="220.3">3</text>
<text x="294.1" y="222.1">4</text>
<text x="294.1" y="225.6">5</text>
<text x="297.6" y="223.9">4</text>
<text x="297.6" y="227.4">5</text>
<text x="348.8" y="222.1">4</text>
<text x="348.8" y="225.6">5</text>
<text x="352.3" y="223.9">4</text>
<text x="352.3" y="227.4">5</text>
<text x="294.1" y="229.2">6</text>
<text x="294.1" y="232.7">7</text>
<text x="297.6" y="230.9">6</text>
<text x="348.8" y="229.2">6</text>
<text x="348.8" y="232.7">7</text>
<text x="352.3" y="230.9">6</text>
<text x="294.1" y="236.2">8</text>
<text x="294.1" y="239.7">9</text>
<text x="297.6" y="234.5">7</text>
<text x="297.6" y="238">8</text>
<text x="348.8" y="236.2">8</text>
<text x="348.8" y="239.7">9</text>
<text x="352.3" y="234.5">7</text>
<text x="352.3" y="238">8</text>
<text x="292.1" y="243.3">10</text>
<text x="297.6" y="241.5">9</text>
<text x="297.6" y="245">10</text>
<text x="346.8" y="243.3">10</text>
<text x="352.3" y="241.5">9</text>
<text x="352.3" y="245">10</text>
</g>
<g font-size="3.2" fill="#f00">
<text x="172.6" y="45.4">VCC</text>
<text x="181.7" y="44">16</text>
<text x="295.9" y="112.7">4</text>
<text x="299.4" y="114.5">SENSOR_VP</text>
</g>
<g font-size="2.5" fill="#000080">
<text x="242" y="29.5">10K</text>
<text x="242" y="26.4">R_RST1</text>
<text x="252.6" y="45.8">R_RST3</text>
<text x="252.6" y="48.9">10K</text>
<text x="260.2" y="104.8" transform="rotate(-90 260.2 104.8)">10K</text>
<text x="256.7" y="108.5" transform="rotate(-90 256.7 108.5)">R_RST2</text>
<text x="256.7" y="115.3" transform="rotate(-90 256.7 115.3)">1uF</text>
<text x="253.2" y="122.6" transform="rotate(-90 253.2 122.6)">C_RST2</text>
<text x="383.6" y="141.9" transform="rotate(-90 383.6 141.9)">10K</text>
<text x="108.5" y="166.3" transform="rotate(-90 108.5 166.3)">5k1</text>
<text x="43" y="170.1" transform="rotate(-90 43 170.1)">5k1</text>
<text x="56.1" y="170.2">100nF</text>
</g>
<text font-size="2.5" fill="#00f" x="38.8" y="155.4" transform="rotate(-90 38.8 155.4)">STM32</text>
</svg>
